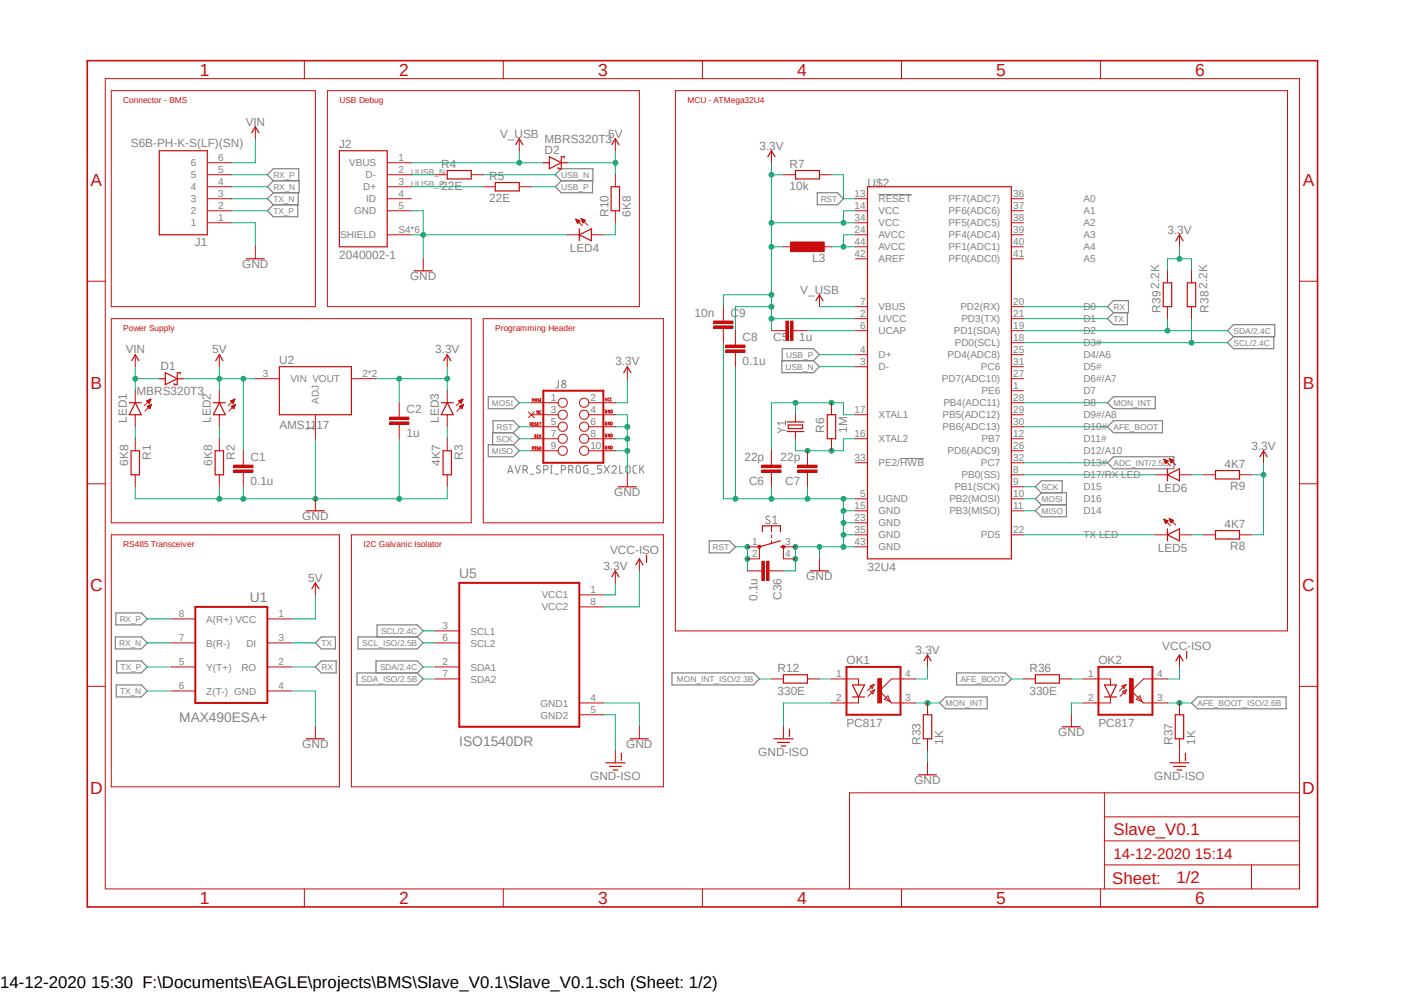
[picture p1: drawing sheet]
<svg xmlns="http://www.w3.org/2000/svg" width="297mm" height="210mm" viewBox="0 0 297 210" stroke-linecap="round" stroke-linejoin="round" font-family="sans-serif">
<path d="M17.9 12.5l261.2 179.9M279.1 12.5l-261.2 179.9" fill="none" stroke="#fff" stroke-width=".21"/>
<g fill="none" stroke="#808080" stroke-width=".21">
<path d="M185.8 41.1h7.1M107.5 99.7h.8M109 98.5l.5 1.6 .6-1.6M110.7 99.4h.4a.45 .45 0 0 0 .5-.4 .45 .45 0 0 0-.3-.5h-.6v1.6M111.2 99.4l.4 .7M114.3 98.6l-.6-.1a.38 .38 0 0 0 0 .6l.5 .3a.37 .37 0 0 1 .1 .4 .37 .37 0 0 1-.3 .3l-.6-.2M115 99.4l.7-.1a.46 .46 0 0 0 .2-.5 .46 .46 0 0 0-.4-.3h-.5v1.6M116.5 98.5h.3M116.6 98.5v1.6M118.1 80.4v1.3a.4 .4 0 0 1-.5 .3M118.7 99.4h.5a.45 .45 0 0 0 .4-.4 .45 .45 0 0 0-.2-.5h-.7v1.6M120.3 99.4l.7-.1a.46 .46 0 0 0 .2-.5 .46 .46 0 0 0-.4-.3h-.5v1.6"/>
<path d="M120.9 99.4l.3 .7M121.9 98.7a.46 .46 0 0 1 .5-.2 .46 .46 0 0 1 .4 .4l-.1 1a.46 .46 0 0 1-.5 .2 .46 .46 0 0 1-.3-.4zM124.4 98.5h-.6l-.3 .1v1.1l.2 .3 .7 .1v-.9h-.3M127.3 98.5h-.9v.7h.5a.45 .45 0 0 1 .4 .4 .45 .45 0 0 1-.4 .5h-.5M127.8 98.5l1.1 1.6M128.9 98.5l-1.1 1.6M129.5 98.8a.46 .46 0 0 1 .6-.3 .46 .46 0 0 1 .2 .7l-.8 .9h.9M131.1 98.5v1.6h.7M132.5 98.7a.46 .46 0 0 1 .5-.2 .46 .46 0 0 1 .3 .4v.8a.47 .47 0 0 1-.5 .4 .47 .47 0 0 1-.4-.4zM134.7 98.5h-.6l-.2 .3 .1 1.1 .7 .2M135.3 98.5v1.6M135.7 99.1l.5 1"/>
<path d="M136.2 98.5l-.9 .9M164.5 90.5l.8 .5M165.3 91l-.8 .5M165.3 91h.9M166.2 89.5h-1.7l.4 .4M166.2 89v.9M190.4 97h5.1M107.4 100.1l.5-1.6 .6 1.6M112.2 100.3h.7M116.5 100.1h.3M117.4 100.3h.7M125.1 100.3h.7"/>
<path d="M162.8 109.3l-.2-.1a.37 .37 0 0 0-.5 .1 .37 .37 0 0 0 .1 .5l.7 .4v.4a.6 .6 0 0 1-.9-.1M163.5 109.5l.5-.4v1.6M163.5 110.7h.9"/>
<circle cx="119.3" cy="80.8" r=".37"/>
<circle cx="119.3" cy="81.6" r=".45"/>
</g>
<g fill="none" stroke="#808080" stroke-width=".25">
<path d="M57.8 38.2l-1.2-1.2 1.2-1.3h5.4v2.5M57.8 38.2h5.5v2.6h-5.5M57.8 38.2l-1.2 1.3 1.2 1.3M118.7 35.7h6.7v2.5h-6.7l-1.2-1.2zM118.7 38.2l-1.2 1.3 1.2 1.3h6.6v-2.6M57.8 43.3l-1.2 1.3 1.2 1.2h5.2v-2.5M57.8 40.8l-1.2 1.2 1.2 1.3M63.1 40.8v2.5h-5.3M172.9 40.8h4.3l1.2 1.2-1.2 1.3h-4.3zM165.4 76.3h6.7l1.3 1.3-1.3 1.2h-6.7zM165.5 76.3v-2.6h6.6l1.3 1.3-1.3 1.3M234.3 64.9l1.2-1.3h3.2v2.5h-3.2z"/>
<path d="M235.5 66.1l-1.2 1.3 1.2 1.3h3v-2.6M260.9 68.7h8.8v2.5h-8.8l-1.2-1.3zM260.9 71.2l-1.2 1.3 1.2 1.2h8.6v-2.5M103.3 94.1h5.3l1.3 1.2-1.3 1.3h-5.3zM103.3 83.9h5.3l1.3 1.3-1.3 1.2h-5.3zM104.3 91.5v-2.5h4.3l1.3 1.3-1.3 1.2M108.6 91.5l1.3 1.3-1.3 1.3M108.6 91.5h-4.4v2.6M234.3 90.3l1.2-1.3h10.4v2.5h-10.4zM235.5 96.6h12.8v2.5h-12.8l-1.2-1.2zM235.5 83.9h8.9v2.5h-8.9l-1.2-1.2zM150 114.4h4.3l1.3 1.3-1.3 1.2h-4.3z"/>
<path d="M220.3 104.2h5.3v5.1h-5.3l-1.3-1.3 1.3-1.2M220.3 106.8h5.3M220.3 104.2l-1.3-1.2 1.3-1.3h4.4v2.5M220.3 104.2l-1.3 1.3 1.3 1.3M24.4 134.7h5.5l1.3 1.3-1.3 1.2h-5.5zM24.5 129.6h5.4l1.3 1.3-1.3 1.3h-5.4zM24.7 139.8h5.2l1.3 1.3-1.3 1.2h-5.2zM66.7 136l1.3-1.3h3v2.5h-3zM68 139.8h3.1v2.5h-3.1l-1.3-1.2zM75.7 134.7h12.6l1.2 1.3-1.2 1.2h-12.6zM79.8 134.7v-2.5h8.5l1.2 1.2-1.2 1.3M24.6 144.9h5.3l1.3 1.2-1.3 1.3h-5.3z"/>
<path d="M75.5 142.3h12.8l1.2 1.3-1.2 1.3h-12.8zM79.5 142.3v-2.5h8.8l1.2 1.3-1.2 1.2M142.2 142.3h17.2l1.3 1.3-1.3 1.3h-17.2zM200 147.4h8.8v2.5h-8.8l-1.2-1.2zM202.4 142.3h10.3l1.3 1.3-1.3 1.3h-10.3zM253.3 147.4h18.8v2.5h-18.8l-1.2-1.2z"/>
</g>
<path d="M54 29.3v5.1h-5.1M28.6 77.6v5M28.6 80.1h5.1" fill="none" stroke="#0dab76" stroke-width=".21"/>
<circle cx="28.6" cy="80.1" r=".51" fill="#0dab76"/>
<g fill="none" stroke="#0dab76" stroke-width=".21">
<path d="M48.9 47.1h5.1v5.1M28.6 103v2.5h22.9v-2.5M46.4 103v2.5M61.6 146.1h5.1v7.6"/>
<circle cx="28.6" cy="80.1" r=".51"/>
</g>
<circle cx="46.4" cy="105.5" r=".51" fill="#0dab76"/>
<circle cx="46.4" cy="105.5" r=".51" fill="none" stroke="#0dab76" stroke-width=".21"/>
<circle cx="51.5" cy="105.5" r=".51" fill="#0dab76"/>
<g fill="none" stroke="#0dab76" stroke-width=".21">
<path d="M84.5 92.8v12.7h10.1v-2.5"/>
<circle cx="51.5" cy="105.5" r=".51"/>
</g>
<circle cx="84.5" cy="105.5" r=".51" fill="#0dab76"/>
<g fill="none" stroke="#0dab76" stroke-width=".21">
<path d="M66.7 92.8v12.7M51.5 105.5h33"/>
<circle cx="84.5" cy="105.5" r=".51"/>
</g>
<circle cx="66.7" cy="105.5" r=".51" fill="#0dab76"/>
<g fill="none" stroke="#0dab76" stroke-width=".21">
<path d="M87 44.6h2.5v10.1M87 49.7h2.5"/>
<circle cx="66.7" cy="105.5" r=".51"/>
</g>
<circle cx="89.5" cy="49.7" r=".51" fill="#0dab76"/>
<g fill="none" stroke="#0dab76" stroke-width=".21">
<path d="M89.5 49.7h30.5M173.4 115.7v2.5M178.4 113.1h2.6M181 105.5h-2.6v10.2h2.6"/>
<circle cx="89.5" cy="49.7" r=".51"/>
</g>
<circle cx="178.4" cy="113.1" r=".51" fill="#0dab76"/>
<g fill="none" stroke="#0dab76" stroke-width=".21">
<path d="M178.4 110.6h2.6"/>
<circle cx="178.4" cy="113.1" r=".51"/>
</g>
<circle cx="178.4" cy="110.6" r=".51" fill="#0dab76"/>
<g fill="none" stroke="#0dab76" stroke-width=".21">
<path d="M178.4 108h2.6"/>
<circle cx="178.4" cy="110.6" r=".51"/>
</g>
<circle cx="178.4" cy="108" r=".51" fill="#0dab76"/>
<g fill="none" stroke="#0dab76" stroke-width=".21">
<path d="M163.2 103v2.5h7.6"/>
<circle cx="178.4" cy="108" r=".51"/>
</g>
<circle cx="178.4" cy="105.5" r=".51" fill="#0dab76"/>
<g fill="none" stroke="#0dab76" stroke-width=".21">
<path d="M170.8 103v2.5h7.6"/>
<circle cx="178.4" cy="105.5" r=".51"/>
</g>
<circle cx="170.8" cy="105.5" r=".51" fill="#0dab76"/>
<g fill="none" stroke="#0dab76" stroke-width=".21">
<path d="M155.6 77.6v27.9h7.6"/>
<circle cx="170.8" cy="105.5" r=".51"/>
</g>
<circle cx="163.2" cy="105.5" r=".51" fill="#0dab76"/>
<g fill="none" stroke="#0dab76" stroke-width=".21">
<path d="M153 105.5h2.6"/>
<circle cx="163.2" cy="105.5" r=".51"/>
</g>
<circle cx="155.6" cy="105.5" r=".51" fill="#0dab76"/>
<g fill="none" stroke="#0dab76" stroke-width=".21">
<path d="M153 72.5v33M173.4 115.7h5"/>
<circle cx="155.6" cy="105.5" r=".51"/>
</g>
<circle cx="178.4" cy="115.7" r=".51" fill="#0dab76"/>
<g fill="none" stroke="#0dab76" stroke-width=".21">
<path d="M173.4 115.7h-5.1v2.5"/>
<circle cx="178.4" cy="115.7" r=".51"/>
</g>
<circle cx="168.3" cy="115.7" r=".51" fill="#0dab76"/>
<circle cx="168.3" cy="115.7" r=".51" fill="none" stroke="#0dab76" stroke-width=".21"/>
<circle cx="173.4" cy="115.7" r=".51" fill="#0dab76"/>
<g fill="none" stroke="#0dab76" stroke-width=".21">
<path d="M168.3 118.2v2.5h-2.6"/>
<circle cx="173.4" cy="115.7" r=".51"/>
</g>
<circle cx="168.3" cy="118.2" r=".51" fill="#0dab76"/>
<g fill="none" stroke="#0dab76" stroke-width=".21">
<path d="M130.2 87.7h2.5v12.7M130.2 95.3h2.5M130.2 92.8h2.5M130.2 90.3h2.5M127.6 148.7h7.7v5M196.2 158.8v2.5M229.2 148.7h-2.5v2.5"/>
<circle cx="168.3" cy="118.2" r=".51"/>
</g>
<circle cx="132.7" cy="90.3" r=".51" fill="#0dab76"/>
<circle cx="132.7" cy="90.3" r=".51" fill="none" stroke="#0dab76" stroke-width=".21"/>
<circle cx="132.7" cy="92.8" r=".51" fill="#0dab76"/>
<circle cx="132.7" cy="92.8" r=".51" fill="none" stroke="#0dab76" stroke-width=".21"/>
<circle cx="132.7" cy="95.3" r=".51" fill="#0dab76"/>
<g fill="none" stroke="#0dab76" stroke-width=".21">
<path d="M48.9 37h7.7M48.9 39.5h7.7M48.9 44.6h7.7M46.4 77.6v5M216.5 64.9h17.8M216.5 67.4h17.8M38.8 80.1h7.6M31.2 130.9h5M31.2 136h5M61.6 136h5.1M66.7 125.8v5.1h-5.1M31.2 141.1h5"/>
<path d="M61.6 141.1h5.1"/>
<circle cx="132.7" cy="95.3" r=".51"/>
</g>
<circle cx="46.4" cy="80.1" r=".51" fill="#0dab76"/>
<g fill="none" stroke="#0dab76" stroke-width=".21">
<path d="M46.4 80.1h7.6M51.5 80.1v15.2"/>
<circle cx="46.4" cy="80.1" r=".51"/>
</g>
<circle cx="51.5" cy="80.1" r=".51" fill="#0dab76"/>
<g fill="none" stroke="#0dab76" stroke-width=".21">
<path d="M120 34.4h10.2M130.2 31.9v5.1"/>
<circle cx="51.5" cy="80.1" r=".51"/>
</g>
<circle cx="130.2" cy="34.4" r=".51" fill="#0dab76"/>
<g fill="none" stroke="#0dab76" stroke-width=".21">
<path d="M48.9 42h7.7M28.6 90.3v2.5M46.4 90.3v2.5M79.4 80.1h15.2M84.5 80.1v5.1M31.2 146.1h5"/>
<circle cx="130.2" cy="34.4" r=".51"/>
</g>
<circle cx="84.5" cy="80.1" r=".51" fill="#0dab76"/>
<g fill="none" stroke="#0dab76" stroke-width=".21">
<path d="M94.6 77.6v5"/>
<circle cx="84.5" cy="80.1" r=".51"/>
</g>
<circle cx="94.6" cy="80.1" r=".51" fill="#0dab76"/>
<g fill="none" stroke="#0dab76" stroke-width=".21">
<path d="M163.2 34.4v2.6h2.5M181 47.1h-17.8v5.1h2.5M181 44.6h-2.6v2.5"/>
<circle cx="94.6" cy="80.1" r=".51"/>
</g>
<circle cx="178.4" cy="47.1" r=".51" fill="#0dab76"/>
<g fill="none" stroke="#0dab76" stroke-width=".21">
<path d="M163.2 67.4h17.8"/>
<circle cx="178.4" cy="47.1" r=".51"/>
</g>
<circle cx="163.2" cy="52.2" r=".51" fill="#0dab76"/>
<g fill="none" stroke="#0dab76" stroke-width=".21">
<path d="M163.2 37v10.1M163.2 52.2v15.2"/>
<circle cx="163.2" cy="52.2" r=".51"/>
</g>
<circle cx="163.2" cy="47.1" r=".51" fill="#0dab76"/>
<circle cx="163.2" cy="47.1" r=".51" fill="none" stroke="#0dab76" stroke-width=".21"/>
<circle cx="163.2" cy="37" r=".51" fill="#0dab76"/>
<g fill="none" stroke="#0dab76" stroke-width=".21">
<path d="M163.2 67.4v2.5"/>
<circle cx="163.2" cy="37" r=".51"/>
</g>
<circle cx="163.2" cy="67.4" r=".51" fill="#0dab76"/>
<g fill="none" stroke="#0dab76" stroke-width=".21">
<path d="M163.2 62.4h-10.2v2.5"/>
<circle cx="163.2" cy="67.4" r=".51"/>
</g>
<circle cx="163.2" cy="62.4" r=".51" fill="#0dab76"/>
<g fill="none" stroke="#0dab76" stroke-width=".21">
<path d="M163.2 64.9h-7.6v5"/>
<circle cx="163.2" cy="62.4" r=".51"/>
</g>
<circle cx="163.2" cy="64.9" r=".51" fill="#0dab76"/>
<g fill="none" stroke="#0dab76" stroke-width=".21">
<path d="M267.3 97.9v15.2h-2.5M264.8 100.4h2.5"/>
<circle cx="163.2" cy="64.9" r=".51"/>
</g>
<circle cx="267.3" cy="100.4" r=".51" fill="#0dab76"/>
<g fill="none" stroke="#0dab76" stroke-width=".21">
<path d="M247 57.3v-2.6h5.1v2.6M249.5 52.2v2.5"/>
<circle cx="267.3" cy="100.4" r=".51"/>
</g>
<circle cx="249.5" cy="54.7" r=".51" fill="#0dab76"/>
<g fill="none" stroke="#0dab76" stroke-width=".21">
<path d="M87 39.5h15.2M87 37h5.1M87 34.4h27.9M109.9 31.9v2.5M94.6 90.3v2.5M132.7 80.1v5.1h-2.5M130.2 123.3v2.5h-2.6M196.2 141.1v2.5h-2.5"/>
<circle cx="249.5" cy="54.7" r=".51"/>
</g>
<circle cx="109.9" cy="34.4" r=".51" fill="#0dab76"/>
<g fill="none" stroke="#0dab76" stroke-width=".21">
<path d="M112.4 39.5h5.1M175.9 52.2h5.1M181 49.7h-2.6v2.5M173.4 64.9h7.6M173.4 75h7.6"/>
<circle cx="109.9" cy="34.4" r=".51"/>
</g>
<circle cx="178.4" cy="52.2" r=".51" fill="#0dab76"/>
<g fill="none" stroke="#0dab76" stroke-width=".21">
<path d="M170.8 69.9h10.2M168.3 87.7v-2.5h10.1v2.5h2.6"/>
<circle cx="178.4" cy="52.2" r=".51"/>
</g>
<circle cx="175.9" cy="85.2" r=".51" fill="#0dab76"/>
<g fill="none" stroke="#0dab76" stroke-width=".21">
<path d="M168.3 85.2h-5.1v10.1"/>
<circle cx="175.9" cy="85.2" r=".51"/>
</g>
<circle cx="168.3" cy="85.2" r=".51" fill="#0dab76"/>
<g fill="none" stroke="#0dab76" stroke-width=".21">
<path d="M181 92.8h-2.6v2.5h-7.6"/>
<circle cx="168.3" cy="85.2" r=".51"/>
</g>
<circle cx="175.9" cy="95.3" r=".51" fill="#0dab76"/>
<g fill="none" stroke="#0dab76" stroke-width=".21">
<path d="M168.3 95.3h2.5"/>
<circle cx="175.9" cy="95.3" r=".51"/>
</g>
<circle cx="170.8" cy="95.3" r=".51" fill="#0dab76"/>
<g fill="none" stroke="#0dab76" stroke-width=".21">
<path d="M175.9 37h2.5v5h2.6M168.3 92.8v2.5M155.6 115.7h2.5v2.5"/>
<circle cx="170.8" cy="95.3" r=".51"/>
</g>
<circle cx="158.1" cy="115.7" r=".51" fill="#0dab76"/>
<g fill="none" stroke="#0dab76" stroke-width=".21">
<path d="M158.1 118.2v2.5"/>
<circle cx="158.1" cy="115.7" r=".51"/>
</g>
<circle cx="158.1" cy="118.2" r=".51" fill="#0dab76"/>
<g fill="none" stroke="#0dab76" stroke-width=".21">
<path d="M130.2 47.1v2.6h-2.6M216.5 69.9h43.2M247 67.4v2.5M109.9 90.3h2.5M109.9 95.3h2.5M109.9 92.8h2.5M109.9 85.2h2.5M216.5 108h2.5M216.5 103h2.5M216.5 105.5h2.5M216.5 113.1h27.9M216.5 100.4h27.9"/>
<path d="M252.1 113.1h2.5M252.1 100.4h2.5"/>
<circle cx="158.1" cy="118.2" r=".51"/>
</g>
<circle cx="247" cy="69.9" r=".51" fill="#0dab76"/>
<g fill="none" stroke="#0dab76" stroke-width=".21">
<path d="M216.5 72.5h43.2M252.1 67.4v5.1M89.5 141.1h2.6"/>
<circle cx="247" cy="69.9" r=".51"/>
</g>
<circle cx="252" cy="72.5" r=".51" fill="#0dab76"/>
<g fill="none" stroke="#0dab76" stroke-width=".21">
<path d="M216.5 97.9h17.8M216.5 85.2h17.8M89.5 133.4h2.6M193.7 148.7h5.1"/>
<circle cx="252" cy="72.5" r=".51"/>
</g>
<circle cx="196.2" cy="148.7" r=".51" fill="#0dab76"/>
<g fill="none" stroke="#0dab76" stroke-width=".21">
<path d="M89.5 136h2.6M135.3 120.7v7.7h-7.7M89.5 143.6h2.6M127.6 151.2h2.6v7.6M160.7 143.6h2.5M173.4 143.6h2.5M175.9 148.7h-10.2v5M226.7 143.6h2.5M247 148.7h5.1M249.5 141.1v2.5h-2.5"/>
<circle cx="196.2" cy="148.7" r=".51"/>
</g>
<circle cx="249.5" cy="148.7" r=".51" fill="#0dab76"/>
<g fill="none" stroke="#0dab76" stroke-width=".21">
<path d="M102.2 37h15.3M173.4 77.6h7.6M216.5 90.3h17.8M214 143.6h2.5"/>
<circle cx="249.5" cy="148.7" r=".51"/>
</g>
<g fill="none" stroke="#c90d0c" stroke-width=".21">
<path d="M22.3 16.6h252.6v171.4h-252.6zM23.5 19.2h43.2v45.7h-43.2zM64.4 12.8v3.8M69.3 19.2h66v45.7h-66zM106.5 12.8v3.8M142.9 19.2h129.5v114.2h-129.5zM148.6 12.8v3.8M190.7 12.8v3.8M232.8 12.8v3.8M43.9 39.5h5M43.9 37h5M43.9 34.4h5"/>
<path d="M54 26.8v2.5M18.5 59.5h3.8M43.9 47.1h5M43.9 44.6h5M43.9 42h5M54 52.2v2.5M274.9 59.5h3.8M23.5 67.4h76.2v43.2h-76.2zM28.6 75v2.6M46.4 75v2.6M102.2 67.4h38.1v43.2h-38.1zM28.6 82.6v2.6"/>
<path d="M28.6 87.7v2.6M28.6 92.8v2.5M31.1 84.8h.6M31.2 84.9h.5M31.2 86h.6M31.2 85.9h.7M31.2 85h.5M31.3 86.1h.5M31.3 85.1h.3M31.3 84.7h.5M31.4 86.2h.4M31.4 85.8h.5"/>
<path d="M31.4 85.2h.2M31.5 86.3h.2M31.5 84.6h.3M31.6 86.4h.1M31.6 85.7h.4M31.7 84.5h.2M31.8 85.6h.2M31.9 84.4l-1.4 1.4M31.9 84.4l-.4 .9M31.9 84.4l-.9 .4 .6 .5M32 85.6l-1.4 1.4M32 85.6l-.3 .8"/>
<path d="M32 85.6l-.8 .3 .5 .6M46.4 82.6v2.6M46.4 87.7v2.6M46.4 92.8v2.5M48.9 84.8h.6M48.9 84.9h.6M49 86h.6M49 85.9h.7M49 85h.4M49.1 86.1h.5M49.1 85.1h.3M49.1 84.7h.5"/>
<path d="M49.1 86.2h.4M49.2 85.8h.5M49.2 85.2h.2M49.2 86.3h.3M49.3 85.3h.1M49.3 84.6h.3M49.4 86.4h.1M49.4 85.7h.3M49.5 84.5h.2M49.6 85.6h.2M49.7 84.4l-1.4 1.4M49.7 84.4l-.4 .9"/>
<path d="M49.7 84.4l-.9 .4 .5 .5M49.8 85.6l-1.4 1.4M49.8 85.6l-.4 .8M49.8 85.6l-.9 .3 .6 .6M51.5 97.9v.5M51.5 99.9v.5M54 80.1h5.1M66.7 87.7v5.1M74.3 80.1h5.1M18.5 102.3h3.8M23.5 113.1h48.3v53.3h-48.3zM28.6 100.4v2.6"/>
<path d="M46.4 100.4v2.6M74.3 113.1h66v53.3h-66zM274.9 102.3h3.8M36.2 136h5.1M36.2 130.9h5.1M56.6 136h5M56.6 130.9h5M66.7 123.3v2.5M18.5 145.2h3.8M36.2 141.1h5.1M36.2 146.1h5.1M56.6 141.1h5"/>
<path d="M56.6 146.1h5M66.7 153.7v2.6M274.9 145.2h3.8M233.6 167.7v20.3M233.6 177.8h41.3M233.6 172.8h41.3M274.9 167.7h-95.2v20.3M64.4 188v3.8M106.5 188v3.8M148.6 188v3.8M190.7 188v3.8M232.8 188v3.8"/>
<path d="M233.6 182.9h41.3M264.8 182.9v5.1"/>
</g>
<path d="M18.5 12.8h260.2v179h-260.2z" fill="none" stroke="#c90d0c" stroke-width=".34"/>
<g fill="none" stroke="#c90d0c" stroke-width=".25">
<path d="M33.7 31.9h10.2v17.8h-10.2zM53.3 28.1l.7-1.3 .8 1.3M52.1 54.7h3.8M27.9 76.3l.7-1.3 .8 1.3M35 78.8l2.5 1.3-2.5 1.3zM38.1 79.1v-.3h-.6v2.6h-.6v-.3M45.6 76.3l.8-1.3 .8 1.3M59.1 77.6h15.2v10.1h-15.2zM27.3 85.2h2.6M27.7 95.3h1.8v5.1h-1.8zM28.6 85.2l1.3 2.5h-2.6zM33.7 80.1h1.3"/>
<path d="M37.5 80.1h1.3M45.1 85.2h2.6M45.5 95.3h1.8v5.1h-1.8zM46.4 85.2l1.3 2.5h-2.6zM66 124.5l.7-1.2 .8 1.2M64.8 156.3h3.8"/>
</g>
<path d="M41.3 128.4h15.3v20.3h-15.3z" fill="none" stroke="#c90d0c" stroke-width=".42"/>
<path d="M49.4 99.4h4.1v.5h-4.1z" fill-rule="evenodd" fill="#c90d0c"/>
<path d="M49.4 99.4h4.1v.5h-4.1z" fill="none" stroke="#c90d0c" stroke-width=".21"/>
<path d="M49.4 98.4h4.1v.5h-4.1z" fill-rule="evenodd" fill="#c90d0c"/>
<path d="M49.4 98.4h4.1v.5h-4.1zM51.5 95.3v2.6M84.5 87.7v.5M84.5 89.7v.6M51.5 100.4v2.6" fill="none" stroke="#c90d0c" stroke-width=".21"/>
<path d="M82.4 89.2h4.1v.5h-4.1z" fill-rule="evenodd" fill="#c90d0c"/>
<path d="M82.4 89.2h4.1v.5h-4.1z" fill="none" stroke="#c90d0c" stroke-width=".21"/>
<path d="M82.4 88.2h4.1v.5h-4.1z" fill-rule="evenodd" fill="#c90d0c"/>
<g fill="none" stroke="#c90d0c" stroke-width=".21">
<path d="M81.9 34.4h5.1M81.9 37h5.1M81.9 39.5h5.1M92.1 37h2.5M99.7 37h2.5M102.2 39.5h2.6M109.9 39.5h2.5M109.9 29.3v2.6M81.9 42h5.1M81.9 44.6h5.1M81.9 49.7h5.1M89.5 54.7v2.6"/>
<path d="M181 42h2.5M181 44.6h2.5M181 49.7h2.5M181 54.7h2.5M181 52.2h2.5M181 47.1h2.5M214 42h2.5M214 44.6h2.5M214 49.7h2.5M214 54.7h2.5M214 52.2h2.5M214 47.1h2.5"/>
<path d="M94.6 75v2.6M173.4 62.4v2.5M181 75h2.5M181 77.6h2.5M181 69.9h2.5M181 64.9h2.5M181 67.4h2.5M214 75h2.5M214 77.6h2.5M214 72.5h2.5M214 69.9h2.5M214 64.9h2.5"/>
<path d="M214 67.4h2.5M82.4 88.2h4.1v.5h-4.1zM84.5 85.2v2.5M84.5 90.3v2.5M94.6 82.6v2.6M94.6 87.7v2.6M94.6 92.8v2.5M97.1 84.8h.6M97.2 85.9l.8-.3-.3 .8zM97.2 84.8h.6M97.2 84.9h.5M97.2 86h.7"/>
<path d="M97.2 85.9h.7M97.3 85h.4M97.3 86.1h.5M97.4 85.1h.2M97.4 84.7h.4M97.4 86.2h.4M97.5 85.8h.5M97.5 85.2h.1M97.5 86.3h.2M97.5 85.3h.1M97.5 84.6h.4M97.6 86.4h.1"/>
<path d="M97.7 85.7h.3M97.7 84.5h.2M97.9 85.6h.1M97.9 84.4l-1.4 1.4M97.9 84.4l-.4 .9M97.9 84.4l-.9 .4 .5 .5M98 85.6l-1.4 1.4M181 87.7h2.5M181 92.8h2.5M181 97.9h2.5M214 85.2h2.5M214 87.7h2.5"/>
<path d="M214 90.3h2.5M214 92.8h2.5M214 97.9h2.5M214 95.3h2.5M214 80.1h2.5M214 82.6h2.5M66.7 105.5v2.5M94.6 100.4v2.6M181 108h2.5M181 110.6h2.5M181 113.1h2.5M181 115.7h2.5"/>
<path d="M181 105.5h2.5M214 108h2.5M214 113.1h2.5M214 100.4h2.5M214 103h2.5M214 105.5h2.5"/>
</g>
<path d="M71.8 31.9h10.1v20.3h-10.1zM94.6 36.1h5.1v1.7h-5.1zM104.8 38.6h5.1v1.8h-5.1zM109.1 30.6l.8-1.3 .7 1.3M183.5 39.5h30.5v78.7h-30.5zM87.6 57.3h3.8M93.9 76.3l.7-1.3 .8 1.3M172.6 63.6l.8-1.2 .7 1.2M93.3 85.2h2.6M93.7 95.3h1.8v5.1h-1.8zM94.6 85.2l1.3 2.5h-2.6zM64.8 108h3.8" fill="none" stroke="#c90d0c" stroke-width=".25"/>
<path d="M167.3 51.2h7.1v2h-7.1z" fill-rule="evenodd" fill="#c90d0c"/>
<path d="M165.7 52.2h2.6M167.3 51.2h7.1v2h-7.1zM173.4 52.2h2.5M165.7 69.9h.5M167.8 69.9h.5" fill="none" stroke="#c90d0c" stroke-width=".21"/>
<path d="M167.3 67.9h.5v4.1h-.5z" fill-rule="evenodd" fill="#c90d0c"/>
<path d="M167.3 67.9h.5v4.1h-.5z" fill="none" stroke="#c90d0c" stroke-width=".21"/>
<path d="M166.2 67.9h.6v4.1h-.6z" fill-rule="evenodd" fill="#c90d0c"/>
<path d="M163.2 69.9h2.5M166.2 67.9h.6v4.1h-.6zM168.3 69.9h2.5M163.2 97.9v.5M163.2 99.9v.5M168.3 87.7v1.5M168.3 91.3v1.5" fill="none" stroke="#c90d0c" stroke-width=".21"/>
<path d="M166.5 89.2h3.6M166.5 91.3h3.6M166.8 89.9h3v.7h-3z" fill="none" stroke="#c90d0c" stroke-width=".25"/>
<path d="M161.2 98.4h4v.5h-4z" fill-rule="evenodd" fill="#c90d0c"/>
<path d="M161.2 98.4h4v.5h-4z" fill="none" stroke="#c90d0c" stroke-width=".21"/>
<path d="M161.2 99.4h4v.5h-4z" fill-rule="evenodd" fill="#c90d0c"/>
<path d="M161.2 99.4h4v.5h-4zM163.2 95.3v2.6M170.8 97.9v.5M170.8 99.9v.5M163.2 100.4v2.6" fill="none" stroke="#c90d0c" stroke-width=".21"/>
<path d="M168.8 98.4h4v.5h-4z" fill-rule="evenodd" fill="#c90d0c"/>
<path d="M168.8 98.4h4v.5h-4z" fill="none" stroke="#c90d0c" stroke-width=".21"/>
<path d="M168.8 99.4h4v.5h-4z" fill-rule="evenodd" fill="#c90d0c"/>
<path d="M165.7 37h2.6M173.4 37h2.5M155.6 72.5v.5M155.6 74.5v.5M168.8 99.4h4v.5h-4zM170.8 95.3v2.6M175.9 85.2v2.5M175.9 92.8v2.5M170.8 100.4v2.6" fill="none" stroke="#c90d0c" stroke-width=".21"/>
<path d="M168.3 36.1h5.1v1.7h-5.1zM175 87.7h1.8v5.1h-1.8z" fill="none" stroke="#c90d0c" stroke-width=".25"/>
<path d="M153.5 74h4.1v.5h-4.1z" fill-rule="evenodd" fill="#c90d0c"/>
<path d="M153.5 74h4.1v.5h-4.1z" fill="none" stroke="#c90d0c" stroke-width=".21"/>
<path d="M153.5 73h4.1v.5h-4.1z" fill-rule="evenodd" fill="#c90d0c"/>
<path d="M153 67.4v.5M153 69.4v.5M153.5 73h4.1v.5h-4.1zM155.6 69.9v2.6M155.6 75v2.6" fill="none" stroke="#c90d0c" stroke-width=".21"/>
<path d="M151 68.9h4.1v.5h-4.1z" fill-rule="evenodd" fill="#c90d0c"/>
<path d="M151 68.9h4.1v.5h-4.1z" fill="none" stroke="#c90d0c" stroke-width=".21"/>
<path d="M151 67.9h4.1v.5h-4.1z" fill-rule="evenodd" fill="#c90d0c"/>
<path d="M151 67.9h4.1v.5h-4.1zM153 64.9v2.5M153 69.9v2.6M160.7 115.7v2.5M163.2 111.2v1.3M163.2 113.1v.6M163.2 114.4v.6M165.7 115.7v2.5M173.4 118.2v2.5" fill="none" stroke="#c90d0c" stroke-width=".21"/>
<path d="M161.3 112.5v-1.3h3.8v1.3M165.1 115.7h.6M165.1 114.4l-4.4 1.3M171.4 120.7h3.9" fill="none" stroke="#c90d0c" stroke-width=".25"/>
<path d="M160.4 115.4h.5l.1 .3-.1 .2-.2 .1-.3-.1z" fill-rule="evenodd" fill="#c90d0c"/>
<path d="M160.4 115.4h.5l.1 .3-.1 .2-.2 .1-.3-.1z" fill="none" stroke="#c90d0c" stroke-width=".21"/>
<path d="M165.5 115.4h.4l.2 .3-.2 .2-.2 .1-.2-.1z" fill-rule="evenodd" fill="#c90d0c"/>
<g fill="none" stroke="#c90d0c" stroke-width=".21">
<path d="M130.2 29.3v2.6M130.2 37v2.5M163.2 31.9v2.5M120 49.7h2.6M121.8 46.4l1.4 1.4M121.8 46.4l.9 .3M121.8 46.4l.4 .8M121.8 46.4h.1M121.9 46.6h.4M121.9 46.5h.2M121.9 46.7h.6M122 46.7h.7"/>
<path d="M122 46.8h.6M122 46.9h.5M122.1 47h.3M122.1 47.1h.2M122.2 47.2h.1M122.7 46.7l-.5 .5M122.9 46.2l1.4 1.4M122.9 46.2l.9 .4-.5 .5M122.9 46.2l.4 .9M123 46.3h.1M123 46.4h.4M123.1 46.5h.4"/>
<path d="M123.1 46.6h.6M123.1 46.7h.6M123.1 46.7h.7M123.2 46.8h.4M123.2 46.9h.3M123.3 47h.1M123.3 47.1l.1 .1M125.1 49.7h2.5M130.2 44.6v2.5M247 57.3v2.5M249.5 49.7v2.5M252.1 57.3v2.5"/>
<path d="M247 64.9v2.5M252.1 64.9v2.5M246.2 97.1l1.4 1.4M246.2 97.1l.9 .4-.5 .5M246.2 97.1l.4 .9M246.3 97.2h.1M246.3 97.3h.3M246.3 97.4h.5M246.4 97.5h.6M246.4 97.5h.7M246.5 97.7h.4M246.5 97.7h.5"/>
<path d="M246.5 97.8h.3M246.5 97.9h.2M246.6 98h.1M247.4 97l1.4 1.4M247.4 97l.8 .4M247.4 97l.3 .9 .5-.5M247.4 97.1h.2M247.4 97h.1M247.4 97.2h.5M247.5 97.3h.6M247.5 97.4h.7M247.6 97.5h.6"/>
<path d="M247.6 97.5h.5M247.6 97.7h.4M247.7 97.7h.2M247.7 97.8h.1M267.3 95.3v2.6M158.1 115.7h2.6M158.1 118.2h2.6M165.5 115.4h.4l.2 .3-.2 .2-.2 .1-.2-.1zM165.7 115.7h2.6M165.7 118.2h2.6M244.4 113.1h2.6M244.4 100.4h2.6"/>
<path d="M246.2 109.8l1.4 1.4M246.2 109.8l.9 .4-.5 .5zM246.3 109.9h.1M246.3 110h.3M246.3 110.1h.5M246.4 110.2h.7M246.4 110.3h.7M246.5 110.4h.4M246.5 110.5h.3M246.5 110.4h.3M246.5 110.6h.2M247.4 109.7l1.4 1.4"/>
<path d="M247.4 109.7l.8 .4M247.4 109.7l.3 .9 .5-.5M247.4 109.7h.1M247.4 109.9h.5M247.4 109.8h.2M247.5 110h.6M247.5 110.1h.7M247.6 110.2h.6M247.6 110.3h.5M247.6 110.4h.3M247.7 110.4h.2M247.7 110.5h.1"/>
<path d="M249.5 113.1h2.6M249.5 100.4h2.6M254.6 113.1h2.5M254.6 100.4h2.5M262.2 113.1h2.6M262.2 100.4h2.6M160.7 120.7h.5M162.7 120.7h.5"/>
</g>
<g fill="none" stroke="#c90d0c" stroke-width=".25">
<path d="M114.9 34.4h1.3M116.2 33.1l2.5 1.3-2.5 1.3zM118.7 34.4h1.3M119.4 33.4v-.3h-.7v2.6h-.6v-.3M129.3 39.5h1.8v5.1h-1.8zM129.4 30.6l.8-1.3 .7 1.3M162.4 33.1l.8-1.2 .8 1.2M122.6 49.7l2.5-1.3v2.5zM122.6 48.4v2.5M246.1 59.8h1.8v5.1h-1.8zM248.8 50.9l.7-1.2 .8 1.2M251.2 59.8h1.7v5.1h-1.7z"/>
<path d="M247 99.1v2.6M257.1 99.5h5.1v1.8h-5.1zM266.5 96.6l.8-1.3 .8 1.3M247 113.1l2.5-1.3v2.6zM247 111.8v2.6M247 100.4l2.5-1.3v2.6zM257.1 112.2h5.1v1.8h-5.1z"/>
</g>
<path d="M161.2 118.7h.5v4.1h-.5z" fill-rule="evenodd" fill="#c90d0c"/>
<path d="M161.2 118.7h.5v4.1h-.5z" fill="none" stroke="#c90d0c" stroke-width=".21"/>
<path d="M162.2 118.7h.5v4.1h-.5z" fill-rule="evenodd" fill="#c90d0c"/>
<g fill="none" stroke="#c90d0c" stroke-width=".21">
<path d="M135.3 118.2v2.5M162.2 118.7h.5v4.1h-.5zM92.1 133.4h5.1M92.1 136h5.1M122.6 125.8h5M122.6 128.4h5M130.2 120.7v2.6M158.1 120.7h2.6M163.2 120.7h2.5M92.1 141.1h5.1M92.1 143.6h5.1M122.6 148.7h5"/>
<path d="M122.6 151.2h5M130.2 158.8v2.5M135.3 153.7v2.6M178.4 143.6h3.2v1.3M181.6 147.4v1.3h-3.2M184 145.1l.9-.4-.4 .9zM184.1 146.3l.9-.4-.3 .9zM184.9 144.7l-1.4 1.4M185 145.9l-1.4 1.4M187.8 147.2l.5 1.2-1.2-.5zM191.1 143.6h-2.5l-2.5 2.5 2.5 2.6h2.5"/>
</g>
<path d="M97.2 123.3h25.4v30.4h-25.4zM179.1 141.1h11.4v10.1h-11.4z" fill="none" stroke="#c90d0c" stroke-width=".42"/>
<path d="M134.5 119.5l.8-1.3 .7 1.3M136.8 117.4v1.6M129.4 122l.8-1.3 .7 1.3M131.4 159.3v1.5M133.3 156.3h3.9M180.3 144.9h2.6l-1.3 2.5zM180.3 147.4h2.6M128.1 161.3h4.1M128.9 162.1h2.5M129.7 162.9h1" fill="none" stroke="#c90d0c" stroke-width=".25"/>
<path d="M185.7 143.6h.7v5.1h-.7z" fill-rule="evenodd" fill="#c90d0c"/>
<g fill="none" stroke="#c90d0c" stroke-width=".21">
<path d="M196.2 138.5v2.6M163.2 143.6h2.5M165.7 153.7v2.6M170.8 143.6h2.6M175.9 143.6h2.5M175.9 148.7h2.5M185.7 143.6h.7v5.1h-.7zM191.1 143.6h2.6M191.1 148.7h2.6M196.2 148.7v2.5M196.2 156.3v2.5M231.7 143.6h3.2v1.3"/>
<path d="M234.9 147.4v1.3h-3.2M237.3 145.1l.9-.4-.4 .9zM237.4 146.3l.9-.4-.3 .9zM238.2 144.7l-1.4 1.4M238.3 145.9l-1.4 1.4M241.1 147.2l.5 1.2-1.2-.5zM244.4 143.6h-2.5l-2.5 2.5 2.5 2.6h2.5M196.2 161.3v2.6"/>
</g>
<path d="M195.5 139.8l.7-1.3 .8 1.3M163.7 156.3h4.1M164.5 157h2.5M165.2 157.8h1M165.7 142.7h5.1v1.8h-5.1zM167 154.2v1.5M195.3 151.2h1.8v5.1h-1.8zM233.6 144.9h2.6l-1.3 2.5zM233.6 147.4h2.6M194.3 163.9h3.8" fill="none" stroke="#c90d0c" stroke-width=".25"/>
<path d="M232.4 141.1h11.4v10.1h-11.4z" fill="none" stroke="#c90d0c" stroke-width=".42"/>
<path d="M239 143.6h.7v5.1h-.7z" fill-rule="evenodd" fill="#c90d0c"/>
<g fill="none" stroke="#c90d0c" stroke-width=".21">
<path d="M132.7 77.6v2.5M111.8 87.1l1.2 1.2M112.1 89.7h.3v-.2l-.3-.1v.6M112.3 89.7l.1 .3M112.4 85.2h5.6M112.4 87.7h5.6M112.4 90.3h5.6M112.4 92.8h5.6M112.4 95.3h5.6M112.6 84.9v-.6l.2 .4 .2-.4v.6M112.6 95.1v-.6l.2 .3 .2-.3v.6M112.7 89.7h.2"/>
<path d="M112.9 89.4h-.2v.6h.2M113 87.1l-1.2 1.2M113.2 95.1h.2M113.2 94.5h.2M113.3 84.4h.2v.5l-.3-.1zM113.3 94.5v.6M113.4 92h-.2l-.1 .2 .3 .2-.1 .1h-.2M113.4 89.5h-.2v.1l.3 .3-.2 .1-.2-.1M113.7 89.7h.2M113.8 94.5l-.2 .1 .3 .4h-.3M113.9 91.9l-.3 .2v.4h.3M113.9 89.4h-.2v.6h.2"/>
<path d="M113.9 86.9v.6l-.3-.6v.6M114 84.4l-.1-.1-.1 .2 .3 .3h-.3M114.1 89.4h.3M114.1 91.9v.6M114.1 94.6l.3 .1-.1 .3-.2-.1zM114.2 92.2l.2 .3M114.3 89.4v.6M114.3 84.9h.1M114.3 84.3h.1M114.3 84.3v.6M114.4 86.9l-.2 .1v.4l.2 .1M114.4 91.9l-.3 .4"/>
<path d="M124.5 85.2h5.7M124.5 87.7h5.7M124.5 90.3h5.7M124.5 92.8h5.7M124.5 95.3h5.7M128.1 84.2l.1 .6 .2-.6M128.4 86.7l-.3 .2v.3l.3 .1-.1-.3M128.4 89.3l-.3 .1v.4l.3 .1-.1-.4M128.4 91.8l-.3 .1v.4l.3 .1-.1-.3M128.4 94.4l-.3 .1v.4l.3 .1-.1-.4M128.9 84.2l-.3 .1v.4l.3 .1M128.9 86.7v.6l-.2-.6v.6"/>
<path d="M128.9 89.3v.6l-.2-.6v.6M128.9 91.8v.6l-.2-.6v.6M128.9 94.4v.6l-.2-.6v.6M129.2 86.7l.3 .1v.5h-.3zM129.2 89.3l.3 .1v.4l-.3 .1zM129.2 91.8l.3 .2-.1 .4h-.2zM129.2 94.4l.3 .1-.1 .5h-.2zM129.3 84.2l-.2 .1v.4l.2 .1M132.7 100.4v2.6M249.5 138.5v2.6M216.5 143.6h2.5M224.1 143.6h2.6"/>
<path d="M226.7 151.2v2.5M229.2 143.6h2.5M229.2 148.7h2.5M239 143.6h.7v5.1h-.7zM244.4 143.6h2.6M244.4 148.7h2.6M249.5 148.7v2.5M249.5 156.3v5"/>
<circle cx="119" cy="95.3" r=".98"/>
<circle cx="119" cy="87.7" r=".98"/>
<circle cx="119" cy="92.8" r=".98"/>
<circle cx="119" cy="85.2" r=".98"/>
<circle cx="119" cy="90.3" r=".98"/>
<circle cx="123.6" cy="95.3" r=".98"/>
<circle cx="123.6" cy="92.8" r=".98"/>
<circle cx="123.6" cy="85.2" r=".98"/>
<circle cx="123.6" cy="87.7" r=".98"/>
<circle cx="123.6" cy="90.3" r=".98"/>
</g>
<path d="M132 78.8l.7-1.2 .8 1.2M130.8 103h3.8M248.8 139.8l.7-1.3 .8 1.3M251 137.8v1.5M219 142.7h5.1v1.8h-5.1zM224.7 153.7h3.9M248.6 151.2h1.8v5.1h-1.8zM250.8 159.3v1.5M247.5 161.3h4M248.2 162.1h2.6M249 162.9h1" fill="none" stroke="#c90d0c" stroke-width=".25"/>
<path d="M114.9 82.6h12.7v15.3h-12.7z" fill="none" stroke="#c90d0c" stroke-width=".42"/>
<g font-size="3.7" fill="#c90d0c">
<text x="42.3" y="16">1</text>
<text x="84.4" y="16">2</text>
<text x="126.5" y="16">3</text>
<text x="168.6" y="16">4</text>
<text x="210.7" y="16">5</text>
<text x="252.9" y="16">6</text>
<text x="19.1" y="39.4">A</text>
<text x="275.6" y="39.4">A</text>
<text x="19.1" y="82.2">B</text>
<text x="275.6" y="82.2">B</text>
<text x="19" y="125.1">C</text>
<text x="275.5" y="125.1">C</text>
<text x="19" y="167.9">D</text>
<text x="275.5" y="167.9">D</text>
<text x="42.3" y="191.2">1</text>
<text x="84.4" y="191.2">2</text>
<text x="126.5" y="191.2">3</text>
<text x="168.6" y="191.2">4</text>
<text x="210.7" y="191.2">5</text>
<text x="252.9" y="191.2">6</text>
</g>
<g font-size="3.6" fill="#c90d0c">
<text x="235.5" y="176.6">Slave_V0.1</text>
<text x="235.3" y="186.9">Sheet:</text>
<text x="248.9" y="186.7">1/2</text>
</g>
<text font-size="3.6" x="0" y="208.9">14-12-2020 15:30 F:\Documents\EAGLE\projects\BMS\Slave_V0.1\Slave_V0.1.sch (Sheet: 1/2)</text>
<text font-size="3.2" fill="#c90d0c" x="235.5" y="181.7">14-12-2020 15:14</text>
<g font-size="2.9" fill="#808080">
<text x="97.2" y="122.3">U5</text>
<text x="52.8" y="127.3">U1</text>
<text x="37.9" y="152.7">MAX490ESA+</text>
<text x="97.2" y="157.7">ISO1540DR</text>
</g>
<g font-size="2.5" fill="#808080">
<text x="52" y="26.5">VIN</text>
<text x="105.8" y="29.1">V_USB</text>
<text x="128.7" y="29.1">5V</text>
<text x="27.7" y="31.1">S6B-PH-K-S(LF)(SN)</text>
<text x="71.8" y="31.3">J2</text>
<text x="93.3" y="35.4">R4</text>
<text x="115.2" y="30.2">MBRS320T3</text>
<text x="115.2" y="32.5">D2</text>
<text x="160.7" y="31.6">3.3V</text>
<text x="167" y="35.4">R7</text>
<text x="93.3" y="40.3">22E</text>
<text x="103.5" y="38">R5</text>
<text x="167" y="40.3">10k</text>
<text x="183.5" y="39.5">U$2</text>
<text x="103.5" y="42.8">22E</text>
<text x="128.7" y="45.8" transform="rotate(-90 128.7 45.8)">R10</text>
<text x="133.5" y="45.8" transform="rotate(-90 133.5 45.8)">6K8</text>
<text x="41.2" y="51.9">J1</text>
<text x="120.5" y="53.2">LED4</text>
<text x="247" y="49.4">3.3V</text>
<text x="51.2" y="56.8">GND</text>
<text x="71.8" y="54.8">2040002-1</text>
<text x="86.7" y="59.3">GND</text>
<text x="171.8" y="55.5">L3</text>
<text x="169.3" y="62.1">V_USB</text>
<text x="245.2" y="61.1" transform="rotate(-90 245.2 61.1)">2.2K</text>
<text x="255.4" y="61.1" transform="rotate(-90 255.4 61.1)">2.2K</text>
<text x="146.9" y="67">10n</text>
<text x="154.6" y="67">C9</text>
<text x="245.5" y="66.1" transform="rotate(-90 245.5 66.1)">R39</text>
<text x="255.7" y="66.1" transform="rotate(-90 255.7 66.1)">R38</text>
<text x="26.6" y="74.8">VIN</text>
<text x="44.9" y="74.8">5V</text>
<text x="59.1" y="77">U2</text>
<text x="92.1" y="74.8">3.3V</text>
<text x="130.2" y="77.3">3.3V</text>
<text x="157.1" y="77.2">0.1u</text>
<text x="157.1" y="72.1">C8</text>
<text x="163.5" y="72.1">C5</text>
<text x="169" y="72.1">1u</text>
<text x="28.9" y="83.5">MBRS320T3</text>
<text x="34" y="78.2">D1</text>
<text x="26.8" y="89.4" transform="rotate(-90 26.8 89.4)">LED1</text>
<text x="44.6" y="89.4" transform="rotate(-90 44.6 89.4)">LED2</text>
<text x="86" y="87.3">C2</text>
<text x="92.8" y="89.4" transform="rotate(-90 92.8 89.4)">LED3</text>
<text x="59.1" y="90.8">AMS1117</text>
<text x="86" y="92.4">1u</text>
<text x="174.4" y="91.5" transform="rotate(-90 174.4 91.5)">R6</text>
<text x="179.2" y="91.5" transform="rotate(-90 179.2 91.5)">1M</text>
<text x="264.8" y="95.1">3.3V</text>
<text x="27.1" y="98.5" transform="rotate(-90 27.1 98.5)">6K8</text>
<text x="31.9" y="97.3" transform="rotate(-90 31.9 97.3)">R1</text>
<text x="44.9" y="98.5" transform="rotate(-90 44.9 98.5)">6K8</text>
<text x="49.7" y="97.3" transform="rotate(-90 49.7 97.3)">R2</text>
<text x="53" y="97.5">C1</text>
<text x="93.1" y="98.5" transform="rotate(-90 93.1 98.5)">4K7</text>
<text x="97.9" y="97.3" transform="rotate(-90 97.9 97.3)">R3</text>
<text x="157.5" y="97.5">22p</text>
<text x="165.1" y="97.5">22p</text>
<text x="259" y="98.9">4K7</text>
<text x="53" y="102.6">0.1u</text>
<text x="129.9" y="105">GND</text>
<text x="158.5" y="102.6">C6</text>
<text x="166.1" y="102.6">C7</text>
<text x="244.9" y="104">LED6</text>
<text x="260.3" y="103.7">R9</text>
<text x="63.9" y="110.1">GND</text>
<text x="259" y="111.6">4K7</text>
<text x="129.1" y="117.2">VCC-ISO</text>
<text x="244.9" y="116.7">LED5</text>
<text x="260.3" y="116.4">R8</text>
<text x="65.2" y="123">5V</text>
<text x="127.6" y="120.5">3.3V</text>
<text x="170.6" y="122.8">GND</text>
<text x="183.5" y="120.7">32U4</text>
<text x="160.3" y="127.1" transform="rotate(-90 160.3 127.1)">0.1u</text>
<text x="165.4" y="126.9" transform="rotate(-90 165.4 126.9)">C36</text>
<text x="245.9" y="137.5">VCC-ISO</text>
<text x="164.5" y="142.1">R12</text>
<text x="179.1" y="140.4">OK1</text>
<text x="193.7" y="138.3">3.3V</text>
<text x="217.8" y="142.1">R36</text>
<text x="232.4" y="140.4">OK2</text>
<text x="164.5" y="146.9">330E</text>
<text x="217.8" y="146.9">330E</text>
<text x="179.1" y="153.7">PC817</text>
<text x="223.9" y="155.7">GND</text>
<text x="232.4" y="153.7">PC817</text>
<text x="63.9" y="158.3">GND</text>
<text x="132.5" y="158.3">GND</text>
<text x="160.4" y="159.8">GND-ISO</text>
<text x="194.7" y="157.5" transform="rotate(-90 194.7 157.5)">R33</text>
<text x="199.5" y="157.5" transform="rotate(-90 199.5 157.5)">1K</text>
<text x="248" y="157.5" transform="rotate(-90 248 157.5)">R37</text>
<text x="252.8" y="157.5" transform="rotate(-90 252.8 157.5)">1K</text>
<text x="124.8" y="164.9">GND-ISO</text>
<text x="193.4" y="165.9">GND</text>
<text x="244.2" y="164.9">GND-ISO</text>
</g>
<g font-size="2.1" fill="#808080">
<text x="40.3" y="35.2">6</text>
<text x="46.2" y="34">6</text>
<text x="73.9" y="35.2">VBUS</text>
<text x="84.3" y="34">1</text>
<text x="40.3" y="40.3">4</text>
<text x="40.3" y="37.7">5</text>
<text x="46.2" y="41.7">3</text>
<text x="46.2" y="39.1">4</text>
<text x="46.2" y="36.6">5</text>
<text x="76.8" y="40.3">D+</text>
<text x="77.3" y="37.7">D-</text>
<text x="84.3" y="36.6">2</text>
<text x="84.3" y="39.1">3</text>
<text x="84.3" y="41.7">4</text>
<text x="180.8" y="41.7">13</text>
<text x="214.3" y="41.7">36</text>
<text x="40.3" y="47.9">1</text>
<text x="40.3" y="45.3">2</text>
<text x="40.3" y="42.8">3</text>
<text x="46.2" y="46.7">1</text>
<text x="46.2" y="44.2">2</text>
<text x="74.9" y="45.3">GND</text>
<text x="77.5" y="42.8">ID</text>
<text x="84.3" y="44.2">5</text>
<text x="180.8" y="44.2">14</text>
<text x="180.8" y="46.7">34</text>
<text x="185.8" y="42.8">RESET</text>
<text x="185.8" y="45.3">VCC</text>
<text x="185.8" y="47.9">VCC</text>
<text x="200.7" y="47.9">PF5(ADC5)</text>
<text x="200.7" y="45.3">PF6(ADC6)</text>
<text x="200.7" y="42.8">PF7(ADC7)</text>
<text x="214.3" y="46.7">38</text>
<text x="214.3" y="44.2">37</text>
<text x="229.2" y="42.8">A0</text>
<text x="229.2" y="45.3">A1</text>
<text x="229.2" y="47.9">A2</text>
<text x="72" y="50.4">SHIELD</text>
<text x="84.3" y="49.3">S4*6</text>
<text x="180.8" y="49.3">24</text>
<text x="180.8" y="51.8">44</text>
<text x="185.8" y="50.4">AVCC</text>
<text x="185.8" y="53">AVCC</text>
<text x="200.7" y="53">PF1(ADC1)</text>
<text x="200.7" y="50.4">PF4(ADC4)</text>
<text x="214.3" y="51.8">40</text>
<text x="214.3" y="49.3">39</text>
<text x="229.2" y="50.4">A3</text>
<text x="229.2" y="53">A4</text>
<text x="180.8" y="54.4">42</text>
<text x="185.8" y="55.5">AREF</text>
<text x="200.7" y="55.5">PF0(ADC0)</text>
<text x="214.3" y="54.4">41</text>
<text x="229.2" y="55.5">A5</text>
<text x="181.9" y="64.5">7</text>
<text x="185.8" y="65.6">VBUS</text>
<text x="203.2" y="65.7">PD2(RX)</text>
<text x="214.3" y="64.5">20</text>
<text x="229.2" y="65.6">D0</text>
<text x="181.9" y="69.6">6</text>
<text x="181.9" y="67.1">2</text>
<text x="185.8" y="70.7">UCAP</text>
<text x="185.8" y="68.2">UVCC</text>
<text x="201.8" y="70.7">PD1(SDA)</text>
<text x="203.4" y="68.2">PD3(TX)</text>
<text x="214.3" y="69.6">19</text>
<text x="214.3" y="67.1">21</text>
<text x="229.2" y="70.7">D2</text>
<text x="229.2" y="68.2">D1</text>
<text x="181.9" y="74.7">4</text>
<text x="181.9" y="77.2">3</text>
<text x="185.8" y="75.8">D+</text>
<text x="200.4" y="75.8">PD4(ADC8)</text>
<text x="202" y="73.2">PD0(SCL)</text>
<text x="214.3" y="77.2">31</text>
<text x="214.3" y="72.1">18</text>
<text x="214.3" y="74.7">25</text>
<text x="229.2" y="73.2">D3#</text>
<text x="229.2" y="75.8">D4/A6</text>
<text x="55.6" y="79.8">3</text>
<text x="61.4" y="80.9">VIN VOUT</text>
<text x="76.7" y="79.8">2*2</text>
<text x="185.8" y="78.3">D-</text>
<text x="199.3" y="80.9">PD7(ADC10)</text>
<text x="207.5" y="78.3">PC6</text>
<text x="207.6" y="83.4">PE6</text>
<text x="214.3" y="79.8">27</text>
<text x="214.3" y="82.3">1</text>
<text x="229.2" y="78.3">D5#</text>
<text x="229.2" y="80.9">D6#/A7</text>
<text x="229.2" y="83.4">D7</text>
<text x="67.5" y="85.4" transform="rotate(-90 67.5 85.4)">ADJ</text>
<text x="116.5" y="84.8">1</text>
<text x="116.5" y="87.4">3</text>
<text x="116.5" y="89.9">5</text>
<text x="124.9" y="84.8">2</text>
<text x="124.9" y="87.4">4</text>
<text x="124.9" y="89.9">6</text>
<text x="180.8" y="87.4">17</text>
<text x="185.8" y="88.5">XTAL1</text>
<text x="199.4" y="88.5">PB5(ADC12)</text>
<text x="199.6" y="85.9">PB4(ADC11)</text>
<text x="214.3" y="84.8">28</text>
<text x="214.3" y="87.4">29</text>
<text x="214.3" y="89.9">30</text>
<text x="229.2" y="85.9">D8</text>
<text x="229.2" y="88.5">D9#/A8</text>
<text x="66.3" y="91.2" transform="rotate(-90 66.3 91.2)">1</text>
<text x="116.5" y="92.5">7</text>
<text x="116.5" y="95">9</text>
<text x="124.9" y="92.5">8</text>
<text x="124.9" y="95">10</text>
<text x="180.8" y="92.5">16</text>
<text x="185.8" y="93.6">XTAL2</text>
<text x="199.4" y="91">PB6(ADC13)</text>
<text x="207.6" y="93.6">PB7</text>
<text x="214.3" y="92.5">12</text>
<text x="214.3" y="95">26</text>
<text x="229.2" y="91">D10#</text>
<text x="229.2" y="93.6">D11#</text>
<text x="180.8" y="97.5">33</text>
<text x="185.8" y="98.6">PE2/HWB</text>
<text x="200.4" y="96.1">PD6(ADC9)</text>
<text x="203.4" y="101.2">PB0(SS)</text>
<text x="207.5" y="98.6">PC7</text>
<text x="214.3" y="100.1">8</text>
<text x="214.3" y="97.5">32</text>
<text x="229.2" y="101.2">D17/RX LED</text>
<text x="229.2" y="98.6">D13#</text>
<text x="229.2" y="96.1">D12/A10</text>
<text x="180.8" y="107.7">15</text>
<text x="181.9" y="105.2">5</text>
<text x="185.8" y="106.3">UGND</text>
<text x="200.8" y="106.3">PB2(MOSI)</text>
<text x="201.9" y="103.7">PB1(SCK)</text>
<text x="214.3" y="102.6">9</text>
<text x="214.3" y="105.2">10</text>
<text x="214.3" y="107.7">11</text>
<text x="229.2" y="103.7">D15</text>
<text x="229.2" y="106.3">D16</text>
<text x="180.8" y="110.2">23</text>
<text x="180.8" y="112.8">35</text>
<text x="185.8" y="108.8">GND</text>
<text x="185.8" y="111.3">GND</text>
<text x="185.8" y="113.9">GND</text>
<text x="200.8" y="108.8">PB3(MISO)</text>
<text x="207.5" y="113.9">PD5</text>
<text x="214.3" y="112.8">22</text>
<text x="229.2" y="108.8">D14</text>
<text x="229.2" y="113.9">TX LED</text>
<text x="159.1" y="115.3">1</text>
<text x="159.1" y="117.8">2</text>
<text x="166.1" y="115.3">3</text>
<text x="166.1" y="117.8">4</text>
<text x="180.8" y="115.3">43</text>
<text x="185.8" y="116.4">GND</text>
<text x="124.9" y="125.4">1</text>
<text x="37.8" y="130.5">8</text>
<text x="43.6" y="131.7">A(R+) VCC</text>
<text x="58.9" y="130.5">1</text>
<text x="114.6" y="126.6">VCC1</text>
<text x="114.6" y="129.1">VCC2</text>
<text x="124.9" y="128">8</text>
<text x="37.8" y="135.6">7</text>
<text x="43.6" y="136.7">B(R-)</text>
<text x="52.1" y="136.7">DI</text>
<text x="58.9" y="135.6">3</text>
<text x="93.6" y="133.1">3</text>
<text x="93.6" y="135.6">6</text>
<text x="99.5" y="134.2">SCL1</text>
<text x="99.5" y="136.7">SCL2</text>
<text x="37.8" y="140.7">5</text>
<text x="43.6" y="141.8">Y(T+)</text>
<text x="51.1" y="141.8">RO</text>
<text x="58.9" y="140.7">2</text>
<text x="93.6" y="140.7">2</text>
<text x="93.6" y="143.2">7</text>
<text x="99.5" y="141.8">SDA1</text>
<text x="176.9" y="143.2">1</text>
<text x="191.5" y="143.2">4</text>
<text x="230.2" y="143.2">1</text>
<text x="244.8" y="143.2">4</text>
<text x="37.8" y="145.8">6</text>
<text x="43.6" y="146.9">Z(T-) GND</text>
<text x="58.9" y="145.8">4</text>
<text x="99.5" y="144.4">SDA2</text>
<text x="114.3" y="149.4">GND1</text>
<text x="124.9" y="148.3">4</text>
<text x="176.9" y="148.3">2</text>
<text x="191.5" y="148.3">3</text>
<text x="230.2" y="148.3">2</text>
<text x="244.8" y="148.3">3</text>
<text x="114.3" y="152">GND2</text>
<text x="124.9" y="150.8">5</text>
</g>
<g font-size="1.8" fill="#c90d0c">
<text x="26.1" y="21.7">Connector - BMS</text>
<text x="71.8" y="21.7">USB Debug</text>
<text x="145.4" y="21.7">MCU - ATMega32U4</text>
<text x="26.1" y="69.9">Power Supply</text>
<text x="104.8" y="69.9">Programming Header</text>
<text x="26.1" y="115.7">RS485 Transceiver</text>
<text x="76.9" y="115.7">I2C Galvanic Isolator</text>
</g>
<g font-size="1.8" fill="#808080">
<text x="57.8" y="37.6">RX_P</text>
<text x="57.8" y="40.1">RX_N</text>
<text x="87" y="39.5">UUSB_P</text>
<text x="87" y="37">UUSB_N</text>
<text x="118.7" y="40.1">USB_P</text>
<text x="118.7" y="37.6">USB_N</text>
<text x="57.8" y="45.2">TX_P</text>
<text x="57.8" y="42.7">TX_N</text>
<text x="173.6" y="42.7">RST</text>
<text x="235.5" y="65.5">RX</text>
<text x="235.5" y="68">TX</text>
<text x="260.9" y="70.6">SDA/2.4C</text>
<text x="166.3" y="75.6">USB_P</text>
<text x="260.9" y="73.1">SCL/2.4C</text>
<text x="166.2" y="78.2">USB_N</text>
<text x="104" y="85.8">MOSI</text>
<text x="235.5" y="85.8">MON_INT</text>
<text x="104" y="96">MISO</text>
<text x="104.9" y="93.4">SCK</text>
<text x="105" y="90.9">RST</text>
<text x="235.5" y="90.9">AFE_BOOT</text>
<text x="235.5" y="98.5">ADC_INT/2.5C</text>
<text x="220.3" y="103.6">SCK</text>
<text x="220.3" y="106.1">MOSI</text>
<text x="220.3" y="108.7">MISO</text>
<text x="150.7" y="116.3">RST</text>
<text x="25.3" y="131.5">RX_P</text>
<text x="25.2" y="136.6">RX_N</text>
<text x="68" y="136.6">TX</text>
<text x="76.6" y="136.6">SCL_ISO/2.5B</text>
<text x="80.6" y="134.1">SCL/2.4C</text>
<text x="25.5" y="141.7">TX_P</text>
<text x="68" y="141.7">RX</text>
<text x="80.4" y="141.7">SDA/2.4C</text>
<text x="25.4" y="146.8">TX_N</text>
<text x="76.4" y="144.2">SDA_ISO/2.5B</text>
<text x="143.2" y="144.2">MON_INT_ISO/2.3B</text>
<text x="200" y="149.3">MON_INT</text>
<text x="203.2" y="144.2">AFE_BOOT</text>
<text x="253.3" y="149.3">AFE_BOOT_ISO/2.6B</text>
</g>
</svg>
